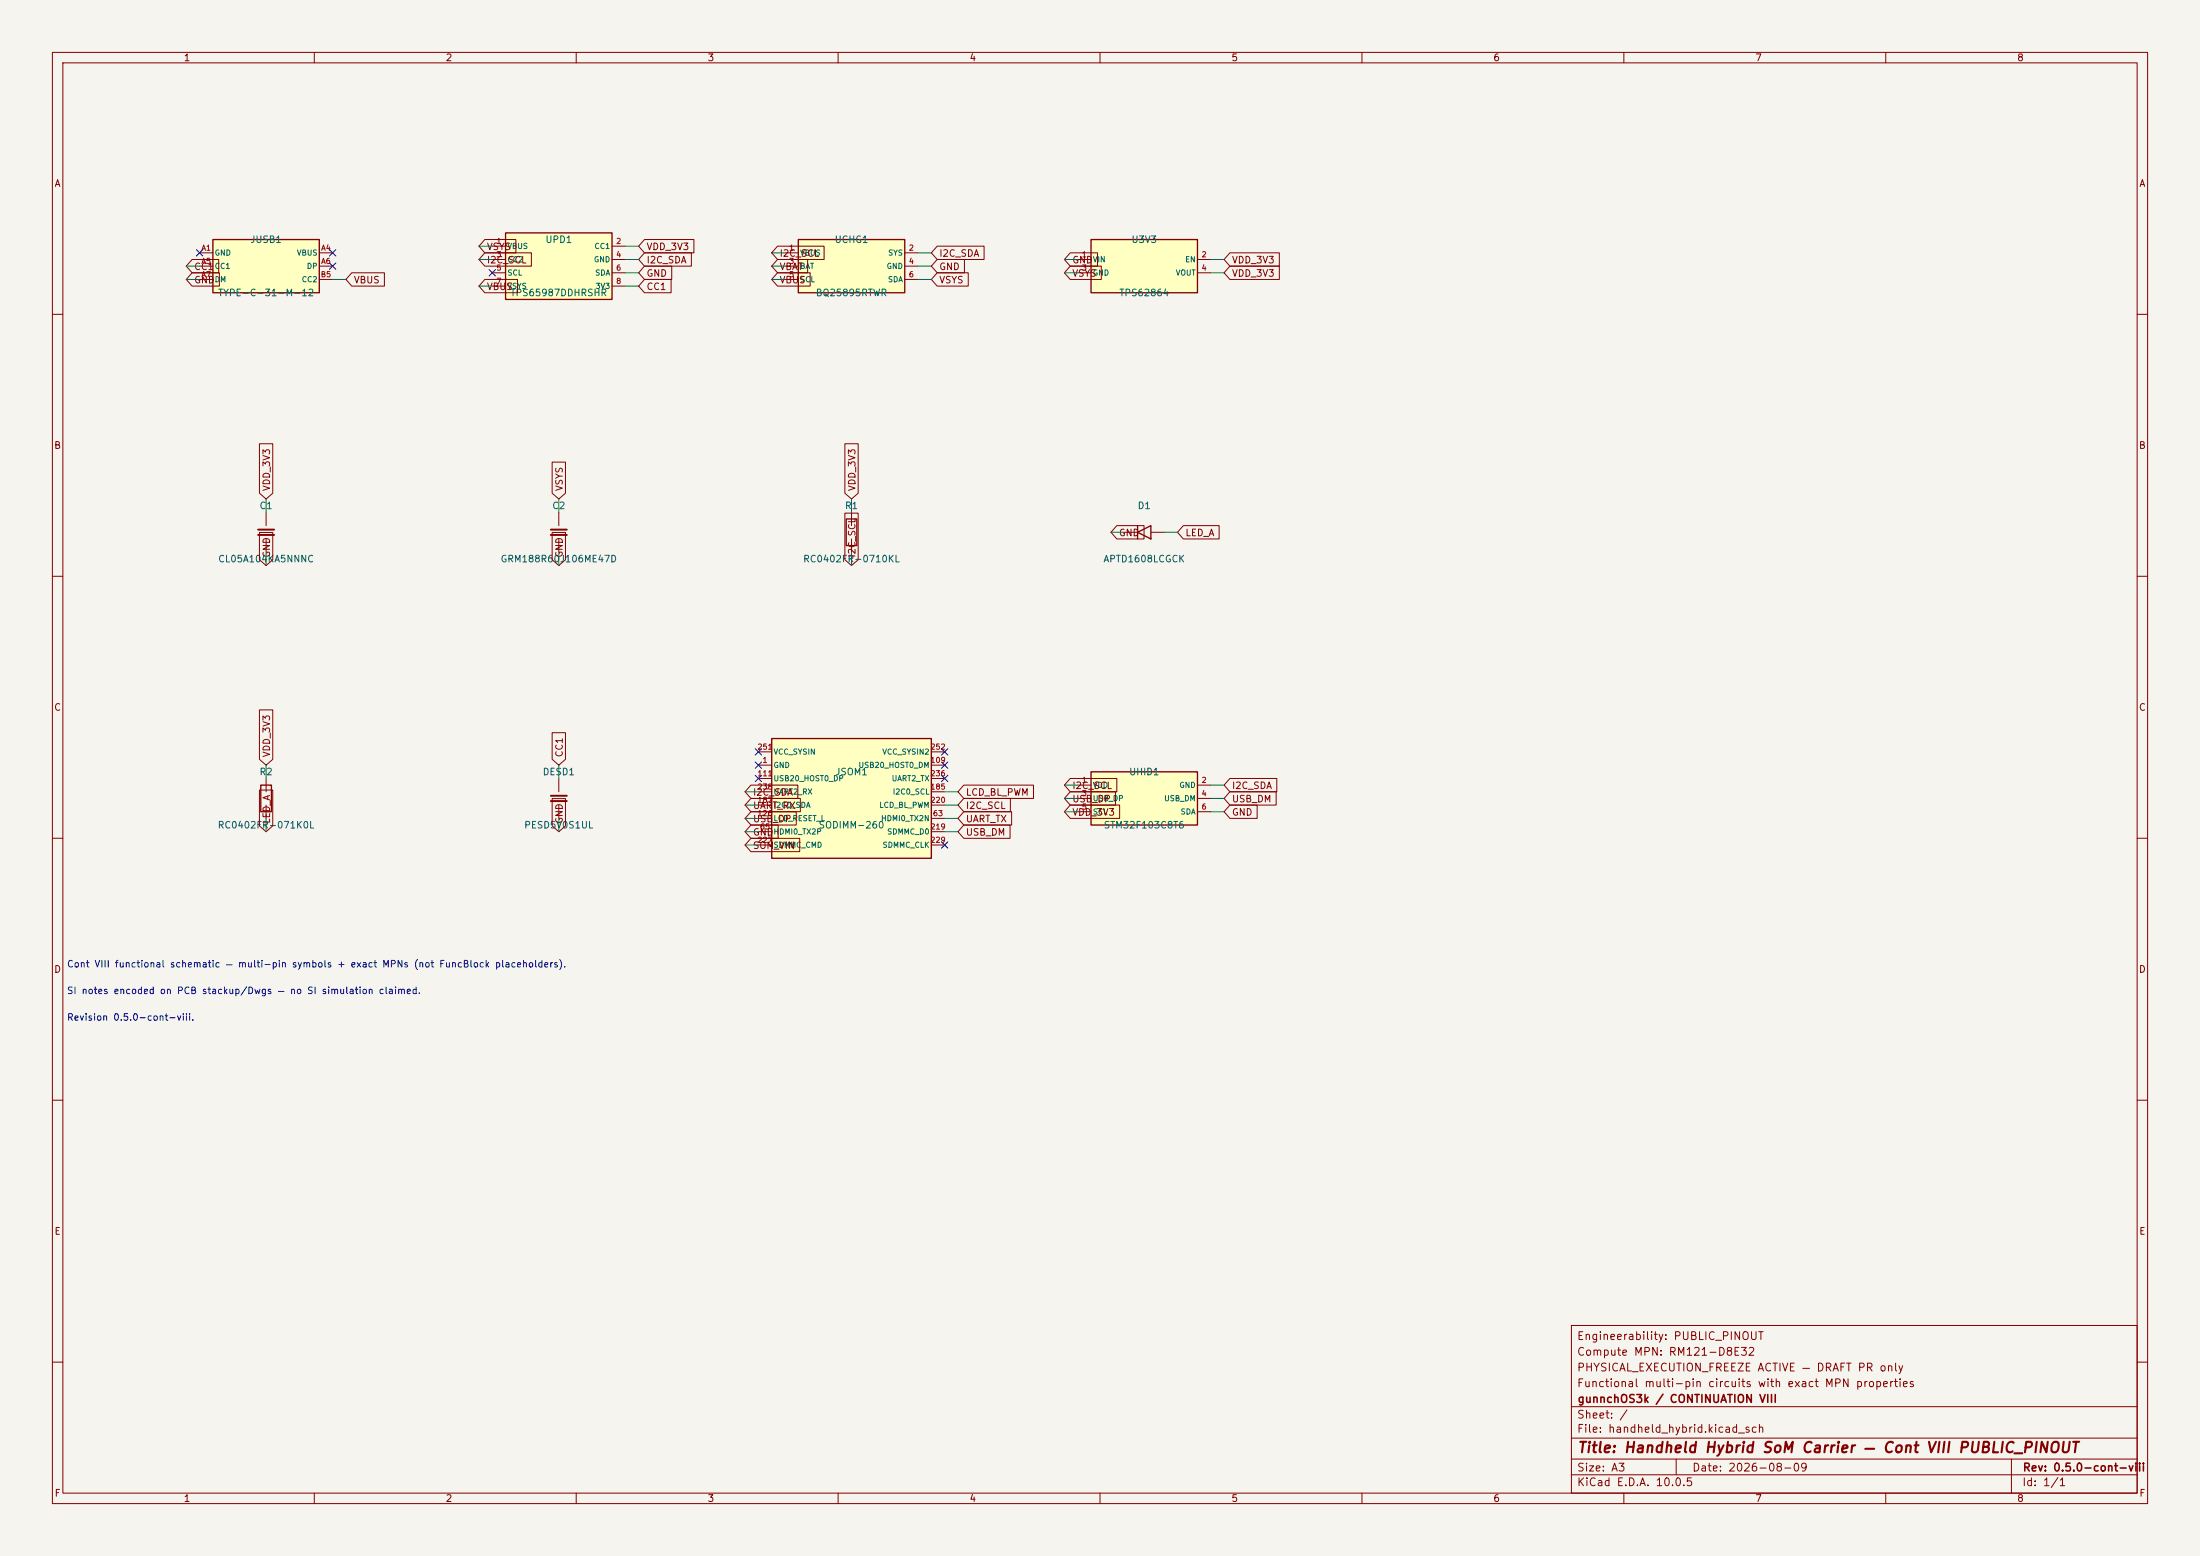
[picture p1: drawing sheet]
<svg xmlns="http://www.w3.org/2000/svg" width="420mm" height="297mm" viewBox="0 0 420 297" stroke-linecap="round" stroke-linejoin="round" font-family="sans-serif">
<path d="M0 0h420v297h-420z" fill="#f5f4ef" stroke="#f5f4ef" stroke-width=".19"/>
<g fill="none" stroke="#840000" stroke-width=".19">
<path d="M10 10h400v277h-400zM12 12h396v273h-396zM60 10v2M110 10v2M160 10v2M210 10v2M260 10v2M310 10v2M360 10v2M10 60h2M408 60h2M10 110h2"/>
<path d="M408 110h2M10 160h2M408 160h2M10 210h2M408 210h2M300 253h108v32h-108zM10 260h2M300 278.5h108M300 274.5h108M300 268.5h108M320 278.5v3M384 278.5v6.5"/>
<path d="M408 260h2M60 285v2M110 285v2M160 285v2M210 285v2M260 285v2M300 281.5h108M310 285v2M360 285v2"/>
</g>
<path d="M96.5 44.5h20.3v12.7h-20.3z" fill="#ffffc2"/>
<path d="M96.5 44.5h20.3v12.7h-20.3z" fill="none" stroke="#840000" stroke-width=".25"/>
<path d="M94 47h2.5M94 49.5h2.5M94 52.1h2.5M94 54.6h2.5M116.8 47h2.6M116.8 49.5h2.6M116.8 52.1h2.6M116.8 54.6h2.6" fill="none" stroke="#840000" stroke-width=".19"/>
<path d="M208.3 147.3h20.3v10.2h-20.3z" fill="#ffffc2"/>
<path d="M49.8 149.9h2v5h-2zM208.3 147.3h20.3v10.2h-20.3z" fill="none" stroke="#840000" stroke-width=".25"/>
<path d="M106.7 97.8v2.5M106.7 102.9v2.5M50.8 148.6v2.5M50.8 153.7v2.5M106.7 148.6v2.5M106.7 153.7v2.5M205.7 149.9h2.6M205.7 152.4h2.6M205.7 154.9h2.6M228.6 149.9h2.5M228.6 152.4h2.5M228.6 154.9h2.5" fill="none" stroke="#840000" stroke-width=".19"/>
<path d="M105.2 101.1h3M105.2 102.1h3M105.2 151.9h3M105.2 152.9h3" fill="none" stroke="#840000" stroke-width=".37"/>
<path d="M40.6 45.7h20.4v10.2h-20.4z" fill="#ffffc2"/>
<path d="M40.6 45.7h20.4v10.2h-20.4z" fill="none" stroke="#840000" stroke-width=".25"/>
<path d="M38.1 48.3h2.5M38.1 50.8h2.5M38.1 53.3h2.5M61 48.3h2.5M61 50.8h2.5M61 53.3h2.5M50.8 97.8v2.5M50.8 102.9v2.5" fill="none" stroke="#840000" stroke-width=".19"/>
<path d="M49.3 101.1h3M49.3 102.1h3" fill="none" stroke="#840000" stroke-width=".37"/>
<path d="M147.3 141h30.5v22.8h-30.5z" fill="#ffffc2"/>
<path d="M161.5 99.1h2.1v5h-2.1zM217.2 101.6l2.5-1.3v2.6zM217.2 100.3v2.6M147.3 141h30.5v22.8h-30.5z" fill="none" stroke="#840000" stroke-width=".25"/>
<g fill="none" stroke="#840000" stroke-width=".19">
<path d="M162.6 97.8v2.5M162.6 102.9v2.5M214.6 101.6h2.6M219.7 101.6h2.5M144.8 146.1h2.5M144.8 156.2h2.5M144.8 158.8h2.5M144.8 148.6h2.5M144.8 151.1h2.5M144.8 153.7h2.5M144.8 143.5h2.5M177.8 146.1h2.5"/>
<path d="M177.8 156.2h2.5M177.8 158.8h2.5M177.8 148.6h2.5M177.8 151.1h2.5M177.8 153.7h2.5M177.8 143.5h2.5M144.8 161.3h2.5M177.8 161.3h2.5"/>
</g>
<path d="M208.3 45.7h20.3v10.2h-20.3z" fill="#ffffc2"/>
<path d="M208.3 45.7h20.3v10.2h-20.3z" fill="none" stroke="#840000" stroke-width=".25"/>
<path d="M205.7 49.5h2.6M205.7 52.1h2.6M228.6 49.5h2.5M228.6 52.1h2.5" fill="none" stroke="#840000" stroke-width=".19"/>
<path d="M152.4 45.7h20.3v10.2h-20.3z" fill="#ffffc2"/>
<path d="M152.4 45.7h20.3v10.2h-20.3z" fill="none" stroke="#840000" stroke-width=".25"/>
<g fill="none" stroke="#840000" stroke-width=".19">
<path d="M36.7 52.1h5.2v2.5h-5.2l-1.1-1.3zM36.7 49.5h5.1v2.6h-5.1l-1.1-1.3zM67.2 52.1h6.2v2.5h-6.2l-1.2-1.3zM92.6 53.3h6.2v2.6h-6.2l-1.2-1.3zM92.6 48.3h8.8v2.5h-8.8l-1.2-1.3zM92.6 45.7h5.9v2.6h-5.9l-1.2-1.3zM123 53.3h5.1v2.6h-5.1l-1.1-1.3zM123 50.8h5.2v2.5h-5.2l-1.1-1.2zM123 48.3h9v2.5h-9l-1.1-1.3zM123 45.7h9.5v2.6h-9.5l-1.1-1.3zM148.4 47h8.9v2.5h-8.9l-1.1-1.2zM148.4 52.1h6.3v2.5h-6.3l-1.1-1.3z"/>
<path d="M148.4 49.5h5.8v2.6h-5.8l-1.1-1.3zM149.9 48.3h2.5M149.9 50.8h2.5M149.9 53.3h2.5M172.7 48.3h2.6M172.7 50.8h2.6M172.7 53.3h2.6M178.9 52.1h5.9v2.5h-5.9l-1.1-1.3zM178.9 49.5h5.2v2.6h-5.2l-1.1-1.3zM178.9 47h9v2.5h-9l-1.1-1.2zM204.3 50.8h5.9v2.5h-5.9l-1.1-1.2zM204.3 48.3h5.2v2.5h-5.2l-1.1-1.3z"/>
<path d="M234.8 50.8h9.4v2.5h-9.4l-1.1-1.2zM234.8 48.3h9.4v2.5h-9.4l-1.1-1.3zM49.5 84.7h2.6v9.4l-1.3 1.2-1.3-1.2zM105.4 88.2h2.6v5.9l-1.3 1.2-1.3-1.2zM161.3 84.7h2.5v9.4l-1.2 1.2-1.3-1.2zM161.3 97.9h2.5v8.9l-1.2 1.2-1.3-1.2zM49.5 101.6h2.6v5.2l-1.3 1.2-1.3-1.2zM105.4 101.6h2.6v5.2l-1.3 1.2-1.3-1.2zM213.2 100.3h5.2v2.6h-5.2l-1.1-1.3zM225.9 100.3h6.8v2.6h-6.8l-1.1-1.3zM49.5 135.5h2.6v9.4l-1.3 1.2-1.3-1.2zM105.4 139.9h2.6v5l-1.3 1.2-1.3-1.2z"/>
<path d="M49.5 150.8h2.6v6.8l-1.3 1.2-1.3-1.2zM105.4 152.4h2.6v5.2l-1.3 1.2-1.3-1.2zM143.4 149.9h8.9v2.5h-8.9l-1.2-1.3zM143.4 152.4h9.4v2.5h-9.4l-1.2-1.2zM143.4 154.9h8.6v2.6h-8.6l-1.2-1.3zM143.4 157.5h5.2v2.5h-5.2l-1.2-1.2zM184 149.9h13.3v2.5h-13.3l-1.1-1.3zM184 152.4h8.9v2.5h-8.9l-1.1-1.2zM184 154.9h9.1v2.6h-9.1l-1.1-1.3zM184 157.5h8.8v2.5h-8.8l-1.1-1.2zM204.3 148.6h8.9v2.5h-8.9l-1.1-1.2zM204.3 151.1h8.7v2.6h-8.7l-1.1-1.3z"/>
<path d="M204.3 153.7h9.4v2.5h-9.4l-1.1-1.3zM234.8 148.6h8.9v2.5h-8.9l-1.1-1.2zM234.8 151.1h8.8v2.6h-8.8l-1.1-1.3zM234.8 153.7h5.2v2.5h-5.2l-1.1-1.3zM143.4 160h9.3v2.6h-9.3l-1.2-1.3z"/>
</g>
<g fill="none" stroke="#009600" stroke-width=".19">
<path d="M35.6 50.8h2.5M35.6 53.3h2.5M63.5 53.3h2.5M91.4 47h2.6M91.4 49.5h2.6M91.4 54.6h2.6M119.4 47h2.5M119.4 49.5h2.5M119.4 54.6h2.5M119.4 52.1h2.5M147.3 50.8h2.6M147.3 48.3h2.6"/>
<path d="M147.3 53.3h2.6M175.3 50.8h2.5M175.3 48.3h2.5M175.3 53.3h2.5M203.2 49.5h2.5M203.2 52.1h2.5M231.1 49.5h2.6M231.1 52.1h2.6M50.8 95.3v2.5M106.7 95.3v2.5M162.6 95.3v2.5M50.8 105.4v2.6"/>
<path d="M106.7 105.4v2.6M162.6 105.4v2.6M212.1 101.6h2.5M222.2 101.6h2.6M50.8 146.1v2.5M50.8 156.2v2.6M106.7 146.1v2.5M106.7 156.2v2.6M142.2 151.1h2.6M142.2 158.8h2.6M142.2 156.2h2.6M142.2 153.7h2.6"/>
<path d="M180.3 151.1h2.6M180.3 158.8h2.6M180.3 156.2h2.6M180.3 153.7h2.6M203.2 149.9h2.5M203.2 152.4h2.5M203.2 154.9h2.5M231.1 149.9h2.6M231.1 152.4h2.6M231.1 154.9h2.6M142.2 161.3h2.6"/>
</g>
<g fill="none" stroke="#000084" stroke-width=".19">
<path d="M37.5 47.7l1.2 1.2M38.7 47.7l-1.2 1.2M62.9 50.2l1.2 1.2M62.9 47.7l1.2 1.2M64.1 50.2l-1.2 1.2M64.1 47.7l-1.2 1.2M93.4 51.5l1.2 1.2M94.6 51.5l-1.2 1.2M144.2 148l1.2 1.2M144.2 145.4l1.2 1.3M144.2 142.9l1.2 1.2M145.4 148l-1.2 1.2"/>
<path d="M145.4 145.4l-1.2 1.3M145.4 142.9l-1.2 1.2M179.7 148l1.2 1.2M179.7 145.4l1.2 1.3M179.7 142.9l1.2 1.2M180.9 148l-1.2 1.2M180.9 145.4l-1.2 1.3M180.9 142.9l-1.2 1.2M179.7 160.7l1.2 1.2M180.9 160.7l-1.2 1.2"/>
</g>
<text font-size="2" fill="#840000" x="301" y="277.8">Title: Handheld Hybrid SoM Carrier — Cont VIII PUBLIC_PINOUT</text>
<g font-size="1.5" fill="#840000">
<text x="300.9" y="256.1">Engineerability: PUBLIC_PINOUT</text>
<text x="300.9" y="262.1">PHYSICAL_EXECUTION_FREEZE ACTIVE — DRAFT PR only</text>
<text x="300.9" y="259.1">Compute MPN: RM121-D8E32</text>
<text x="300.9" y="265.1">Functional multi-pin circuits with exact MPN properties</text>
<text x="301" y="268.1">gunnchOS3k / CONTINUATION VIII</text>
<text x="300.9" y="273.8">File: handheld_hybrid.kicad_sch</text>
<text x="300.9" y="271.1">Sheet: /</text>
<text x="300.9" y="281.2">Size: A3</text>
<text x="322.9" y="281.2">Date: 2026-08-09</text>
<text x="386" y="281.2">Rev: 0.5.0-cont-viii</text>
<text x="300.9" y="284">KiCad E.D.A. 10.0.5</text>
<text x="385.9" y="284">Id: 1/1</text>
</g>
<g font-size="1.3" fill="#840000">
<text x="35" y="12">1</text>
<text x="85" y="12">2</text>
<text x="135" y="12">3</text>
<text x="185" y="12">4</text>
<text x="235" y="12">5</text>
<text x="285" y="12">6</text>
<text x="335" y="12">7</text>
<text x="385" y="12">8</text>
<text x="10.3" y="36">A</text>
<text x="408.3" y="36">A</text>
<text x="37" y="51.9">CC1</text>
<text x="92.8" y="50.6">I2C_SCL</text>
<text x="92.8" y="48">VSYS</text>
<text x="123.3" y="53.1">GND</text>
<text x="123.3" y="50.6">I2C_SDA</text>
<text x="123.3" y="48">VDD_3V3</text>
<text x="148.7" y="49.3">I2C_SCL</text>
<text x="148.7" y="51.9">VBAT</text>
<text x="179.2" y="51.9">GND</text>
<text x="179.2" y="49.3">I2C_SDA</text>
<text x="204.6" y="53.1">VSYS</text>
<text x="204.6" y="50.6">GND</text>
<text x="235.1" y="53.1">VDD_3V3</text>
<text x="235.1" y="50.6">VDD_3V3</text>
<text x="37" y="54.4">GND</text>
<text x="67.4" y="54.4">VBUS</text>
<text x="92.8" y="55.7">VBUS</text>
<text x="123.3" y="55.7">CC1</text>
<text x="148.7" y="54.4">VBUS</text>
<text x="179.2" y="54.4">VSYS</text>
<text x="10.2" y="86">B</text>
<text x="408.2" y="86">B</text>
<text x="51.9" y="93.8" transform="rotate(-90 51.9 93.8)">VDD_3V3</text>
<text x="107.7" y="93.8" transform="rotate(-90 107.7 93.8)">VSYS</text>
<text x="163.6" y="93.8" transform="rotate(-90 163.6 93.8)">VDD_3V3</text>
<text x="51.9" y="106.5" transform="rotate(-90 51.9 106.5)">GND</text>
<text x="107.7" y="106.5" transform="rotate(-90 107.7 106.5)">GND</text>
<text x="163.6" y="106.5" transform="rotate(-90 163.6 106.5)">I2C_SCL</text>
<text x="213.5" y="102.7">GND</text>
<text x="226.2" y="102.7">LED_A</text>
<text x="10.2" y="136">C</text>
<text x="408.2" y="136">C</text>
<text x="51.9" y="144.6" transform="rotate(-90 51.9 144.6)">VDD_3V3</text>
<text x="107.7" y="144.6" transform="rotate(-90 107.7 144.6)">CC1</text>
<text x="143.6" y="152.2">I2C_SDA</text>
<text x="143.6" y="154.7">UART_RX</text>
<text x="184.3" y="152.2">LCD_BL_PWM</text>
<text x="184.3" y="154.7">I2C_SCL</text>
<text x="204.6" y="150.9">I2C_SCL</text>
<text x="204.6" y="153.5">USB_DP</text>
<text x="204.6" y="156">VDD_3V3</text>
<text x="235.1" y="150.9">I2C_SDA</text>
<text x="235.1" y="153.5">USB_DM</text>
<text x="235.1" y="156">GND</text>
<text x="51.9" y="157.3" transform="rotate(-90 51.9 157.3)">LED_A</text>
<text x="107.7" y="157.3" transform="rotate(-90 107.7 157.3)">GND</text>
<text x="143.6" y="157.3">USB_DP</text>
<text x="143.6" y="159.8">GND</text>
<text x="184.3" y="157.3">UART_TX</text>
<text x="184.3" y="159.8">USB_DM</text>
<text x="143.6" y="162.3">SOM_VIN</text>
<text x="10.2" y="186">D</text>
<text x="408.2" y="186">D</text>
<text x="10.3" y="236">E</text>
<text x="408.3" y="236">E</text>
<text x="10.3" y="286">F</text>
<text x="35" y="287">1</text>
<text x="85" y="287">2</text>
<text x="135" y="287">3</text>
<text x="185" y="287">4</text>
<text x="235" y="287">5</text>
<text x="285" y="287">6</text>
<text x="335" y="287">7</text>
<text x="385" y="287">8</text>
<text x="408.3" y="286">F</text>
</g>
<g font-size="1.3" fill="#006464">
<text x="47.7" y="46.7">JUSB1</text>
<text x="104" y="46.7">UPD1</text>
<text x="159.2" y="46.7">UCHG1</text>
<text x="215.9" y="46.7">U3V3</text>
<text x="41.5" y="56.8">TYPE-C-31-M-12</text>
<text x="97.3" y="56.8">TPS65987DDHRSHR</text>
<text x="155.6" y="56.8">BQ25895RTWR</text>
<text x="213.6" y="56.8">TPS62864</text>
<text x="49.4" y="97.5">C1</text>
<text x="105.3" y="97.5">C2</text>
<text x="161.2" y="97.5">R1</text>
<text x="217.1" y="97.5">D1</text>
<text x="41.5" y="107.6">CL05A104KA5NNNC</text>
<text x="95.5" y="107.6">GRM188R60J106ME47D</text>
<text x="153.2" y="107.6">RC0402FR-0710KL</text>
<text x="210.5" y="107.6">APTD1608LCGCK</text>
<text x="49.4" y="148.3">R2</text>
<text x="103.5" y="148.3">DESD1</text>
<text x="159.3" y="148.3">JSOM1</text>
<text x="215.4" y="148.3">UHID1</text>
<text x="41.5" y="158.4">RC0402FR-071K0L</text>
<text x="100" y="158.4">PESD5V0S1UL</text>
<text x="156.2" y="158.4">SODIMM-260</text>
<text x="210.6" y="158.4">STM32F103C8T6</text>
</g>
<g font-size="1.3" fill="#0000c2">
<text x="12.7" y="185">Cont VIII functional schematic — multi-pin symbols + exact MPNs (not FuncBlock placeholders).</text>
<text x="12.7" y="190.1">SI notes encoded on PCB stackup/Dwgs — no SI simulation claimed.</text>
<text x="12.7" y="195.1">Revision 0.5.0-cont-viii.</text>
</g>
<g font-size="1" fill="#a90000">
<text x="94.7" y="46.8">1</text>
<text x="117.5" y="46.8">2</text>
<text x="38.3" y="48.1">A1</text>
<text x="38.3" y="50.6">A5</text>
<text x="38.3" y="53.2">A7</text>
<text x="61.1" y="53.2">B5</text>
<text x="61.2" y="48.1">A4</text>
<text x="61.2" y="50.6">A6</text>
<text x="94.7" y="49.3">3</text>
<text x="94.7" y="51.9">5</text>
<text x="117.5" y="49.3">4</text>
<text x="117.5" y="51.9">6</text>
<text x="150.5" y="48.1">1</text>
<text x="150.5" y="50.6">3</text>
<text x="150.5" y="53.2">5</text>
<text x="173.4" y="48.1">2</text>
<text x="173.4" y="50.6">4</text>
<text x="173.4" y="53.2">6</text>
<text x="206.4" y="49.3">1</text>
<text x="206.4" y="51.9">3</text>
<text x="229.3" y="49.3">2</text>
<text x="229.3" y="51.9">4</text>
<text x="94.7" y="54.4">7</text>
<text x="117.5" y="54.4">8</text>
<text x="144.5" y="143.3">251</text>
<text x="177.5" y="143.3">252</text>
<text x="144.5" y="148.4">111</text>
<text x="145.5" y="145.9">1</text>
<text x="177.5" y="145.9">109</text>
<text x="177.5" y="148.4">236</text>
<text x="206.4" y="149.7">1</text>
<text x="229.3" y="149.7">2</text>
<text x="144.5" y="153.5">187</text>
<text x="144.5" y="150.9">238</text>
<text x="177.5" y="150.9">185</text>
<text x="177.5" y="153.5">220</text>
<text x="206.4" y="152.2">3</text>
<text x="206.4" y="154.8">5</text>
<text x="229.3" y="152.2">4</text>
<text x="229.3" y="154.8">6</text>
<text x="144.5" y="156">126</text>
<text x="144.5" y="161.1">227</text>
<text x="145" y="158.6">65</text>
<text x="177.5" y="158.6">219</text>
<text x="177.5" y="161.1">229</text>
<text x="178" y="156">63</text>
</g>
<g font-size="1" fill="#006464">
<text x="96.8" y="47.8">VBUS</text>
<text x="113.4" y="47.8">CC1</text>
<text x="40.9" y="49">GND</text>
<text x="40.9" y="51.6">CC1</text>
<text x="56.6" y="49">VBUS</text>
<text x="58.5" y="51.6">DP</text>
<text x="96.8" y="50.3">CC2</text>
<text x="96.8" y="52.8">SCL</text>
<text x="113.3" y="50.3">GND</text>
<text x="113.5" y="52.8">SDA</text>
<text x="152.7" y="49">VBUS</text>
<text x="152.7" y="51.6">BAT</text>
<text x="169.2" y="51.6">GND</text>
<text x="169.5" y="49">SYS</text>
<text x="208.5" y="50.3">VIN</text>
<text x="208.5" y="52.8">GND</text>
<text x="224.4" y="52.8">VOUT</text>
<text x="226.2" y="50.3">EN</text>
<text x="40.9" y="54.1">DM</text>
<text x="57.5" y="54.1">CC2</text>
<text x="96.8" y="55.4">VSYS</text>
<text x="113.6" y="55.4">3V3</text>
<text x="152.7" y="54.1">SCL</text>
<text x="169.4" y="54.1">SDA</text>
<text x="147.6" y="146.8">GND</text>
<text x="147.6" y="149.4">USB20_HOST0_DP</text>
<text x="147.6" y="144.3">VCC_SYSIN</text>
<text x="163.8" y="146.8">USB20_HOST0_DM</text>
<text x="168.3" y="144.3">VCC_SYSIN2</text>
<text x="170.1" y="149.4">UART2_TX</text>
<text x="147.6" y="154.4">I2C0_SDA</text>
<text x="147.6" y="151.9">UART2_RX</text>
<text x="167.8" y="154.4">LCD_BL_PWM</text>
<text x="170.3" y="151.9">I2C0_SCL</text>
<text x="208.5" y="150.6">VDD</text>
<text x="208.5" y="153.2">USB_DP</text>
<text x="208.5" y="155.7">SCL</text>
<text x="222.1" y="153.2">USB_DM</text>
<text x="225" y="150.6">GND</text>
<text x="225.3" y="155.7">SDA</text>
<text x="147.6" y="159.5">HDMI0_TX2P</text>
<text x="147.6" y="157">LCD_RESET_L</text>
<text x="168.1" y="157">HDMI0_TX2N</text>
<text x="169.3" y="159.5">SDMMC_D0</text>
<text x="147.6" y="162.1">SDMMC_CMD</text>
<text x="168.4" y="162.1">SDMMC_CLK</text>
</g>
</svg>
